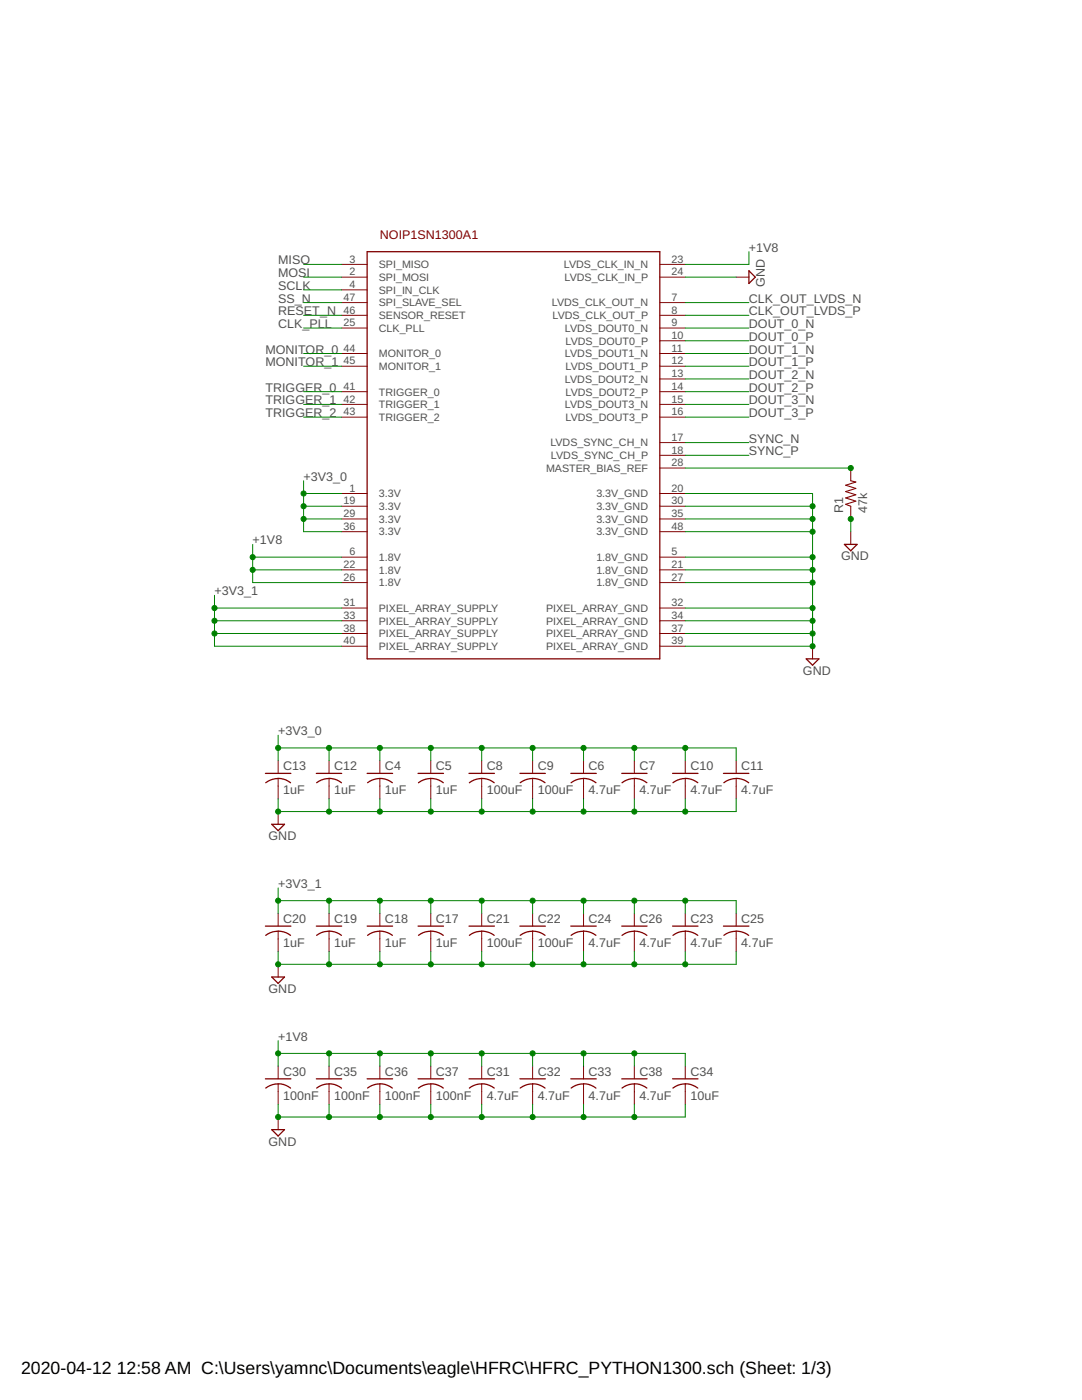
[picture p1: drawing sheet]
<svg xmlns="http://www.w3.org/2000/svg" width="216mm" height="279mm" viewBox="0 0 216 279" stroke-linecap="round" stroke-linejoin="round" font-family="sans-serif">
<g fill="none" stroke="#800000" stroke-width=".25">
<path d="M73.3 50.2h58.4v81.3h-58.4zM149.4 54l1.3 1.3-1.3 1.3zM168.5 108.6h2.5l-1.2 1.3zM160.9 131.5h2.5l-1.3 1.3zM53 154.3h5M53 156.2a4 4 0 0 1 5 0M63.1 154.3h5.1M63.2 156.2a4 4 0 0 1 4.9 0M73.3 154.3h5M73.3 156.2a4 4 0 0 1 5 0M83.4 154.3h5.1M83.5 156.2a4 4 0 0 1 5 0"/>
<path d="M93.6 154.3h5.1M93.7 156.2a4 4 0 0 1 4.9 0M103.7 154.3h5.1M103.8 156.2a4 4 0 0 1 5 0M113.9 154.3h5.1M114 156.2a4 4 0 0 1 4.9 0M124.1 154.3h5M124.1 156.2a4 4 0 0 1 5 0M134.2 154.3h5.1M134.3 156.2a4 4 0 0 1 4.9 0M144.4 154.3h5M144.4 156.2a4 4 0 0 1 5 0"/>
<path d="M54.2 164.5h2.6l-1.3 1.3zM53 184.8h5M53 186.7a4 4 0 0 1 5 0M54.2 195h2.6l-1.3 1.3zM63.1 184.8h5.1M63.2 186.7a4 4 0 0 1 4.9 0M73.3 184.8h5M73.3 186.7a4 4 0 0 1 5 0M83.4 184.8h5.1M83.5 186.7a4 4 0 0 1 5 0M93.6 184.8h5.1M93.7 186.7a4 4 0 0 1 4.9 0"/>
<path d="M103.7 184.8h5.1M103.8 186.7a4 4 0 0 1 5 0M113.9 184.8h5.1M114 186.7a4 4 0 0 1 4.9 0M124.1 184.8h5M124.1 186.7a4 4 0 0 1 5 0M134.2 184.8h5.1M134.3 186.7a4 4 0 0 1 4.9 0M144.4 184.8h5M144.4 186.7a4 4 0 0 1 5 0M53 215.3h5M53 217.1a4 4 0 0 1 5 0"/>
<path d="M63.1 215.3h5.1M63.2 217.1a4 4 0 0 1 4.9 0M73.3 215.3h5M73.3 217.1a4 4 0 0 1 5 0M83.4 215.3h5.1M83.5 217.1a4 4 0 0 1 5 0M93.6 215.3h5.1M93.7 217.1a4 4 0 0 1 4.9 0M103.7 215.3h5.1M103.8 217.1a4 4 0 0 1 5 0M113.9 215.3h5.1M114 217.1a4 4 0 0 1 4.9 0"/>
<path d="M124.1 215.3h5M124.1 217.1a4 4 0 0 1 5 0M134.2 215.3h5.1M134.3 217.1a4 4 0 0 1 4.9 0M54.2 225.4h2.6l-1.3 1.3z"/>
</g>
<g fill="none" stroke="#800000" stroke-width=".2">
<path d="M68.2 52.8h5.1M68.2 55.3h5.1M68.2 57.8h5.1M131.7 52.8h5M131.7 55.3h5M146.9 55.3h2.5M68.2 60.4h5.1M68.2 62.9h5.1M68.2 65.5h5.1M68.2 70.5h5.1M68.2 73.1h5.1M68.2 78.2h5.1"/>
<path d="M131.7 60.4h5M131.7 62.9h5M131.7 65.5h5M131.7 70.5h5M131.7 73.1h5M131.7 78.2h5M131.7 68h5M131.7 75.6h5M68.2 80.7h5.1M68.2 83.2h5.1M68.2 98.5h5.1M131.7 80.7h5"/>
<path d="M131.7 83.2h5M131.7 88.3h5M131.7 90.9h5M131.7 93.4h5M131.7 98.5h5M169.8 93.4v2.5M68.2 101h5.1M68.2 103.6h5.1M68.2 106.1h5.1M68.2 111.2h5.1M68.2 113.7h5.1M68.2 116.3h5.1"/>
<path d="M131.7 101h5M131.7 103.6h5M131.7 106.1h5M131.7 111.2h5M131.7 113.7h5M131.7 116.3h5M169.8 101v2.6M169.8 106.1v2.5M68.2 121.3h5.1M68.2 123.9h5.1M68.2 126.4h5.1M68.2 129h5.1"/>
<path d="M131.7 121.3h5M131.7 123.9h5M131.7 126.4h5M131.7 129h5M162.1 129v2.5M55.5 151.8v2.5M55.5 155.4v4M65.7 151.8v2.5M65.7 155.4v4M75.8 151.8v2.5M75.8 155.4v4M86 151.8v2.5"/>
<path d="M86 155.4v4M96.1 151.8v2.5M96.1 155.4v4M106.3 151.8v2.5M106.3 155.4v4M116.4 151.8v2.5M116.4 155.4v4M126.6 151.8v2.5M126.6 155.4v4M136.7 151.8v2.5M136.7 155.4v4M146.9 151.8v2.5"/>
<path d="M146.9 155.4v4M55.5 162v2.5M55.5 182.3v2.5M55.5 185.8v4.1M55.5 192.4v2.6M65.7 182.3v2.5M65.7 185.8v4.1M75.8 182.3v2.5M75.8 185.8v4.1M86 182.3v2.5M86 185.8v4.1M96.1 182.3v2.5"/>
<path d="M96.1 185.8v4.1M106.3 182.3v2.5M106.3 185.8v4.1M116.4 182.3v2.5M116.4 185.8v4.1M126.6 182.3v2.5M126.6 185.8v4.1M136.7 182.3v2.5M136.7 185.8v4.1M146.9 182.3v2.5M146.9 185.8v4.1M55.5 212.8v2.5"/>
<path d="M55.5 216.3v4.1M65.7 212.8v2.5M65.7 216.3v4.1M75.8 212.8v2.5M75.8 216.3v4.1M86 212.8v2.5M86 216.3v4.1M96.1 212.8v2.5M96.1 216.3v4.1M106.3 212.8v2.5M106.3 216.3v4.1M116.4 212.8v2.5"/>
<path d="M116.4 216.3v4.1M126.6 212.8v2.5M126.6 216.3v4.1M136.7 212.8v2.5M136.7 216.3v4.1M55.5 222.9v2.5"/>
</g>
<path d="M169.8 95.9l1 .3-2.1 .6 2.1 .7-2.1 .6 2.1 .6-2.1 .7 2.1 .6-2.1 .6 1.1 .4" fill="none" stroke="#800000" stroke-width=".21"/>
<g fill="none" stroke="#008000" stroke-width=".2">
<path d="M60.6 55.3h7.6M60.6 52.8h7.6M60.6 57.8h7.6M136.7 55.3h10.2M149.4 50.2v2.6h-12.7M60.6 60.4h7.6M60.6 62.9h7.6M60.6 65.5h7.6M60.6 70.5h7.6M60.6 73.1h7.6M60.6 78.2h7.6M136.7 60.4h12.7"/>
<path d="M136.7 62.9h12.7M136.7 65.5h12.7M136.7 68h12.7M136.7 70.5h12.7M136.7 73.1h12.7M136.7 75.6h12.7M136.7 78.2h12.7M60.6 95.9v10.2h7.6M60.6 98.5h7.6M60.6 80.7h7.6M60.6 83.2h7.6M136.7 98.5h25.4v30.5h-25.4"/>
<path d="M136.7 80.7h12.7M136.7 83.2h12.7M136.7 88.3h12.7M136.7 93.4h33.1M136.7 90.9h12.7M42.8 118.8v10.2h25.4M50.4 108.6v7.7h17.8M50.4 113.7h17.8M50.4 111.2h17.8M60.6 103.6h7.6M60.6 101h7.6M136.7 116.3h25.4"/>
<path d="M136.7 113.7h25.4M136.7 111.2h25.4M136.7 106.1h25.4M136.7 103.6h25.4M136.7 101h25.4M169.8 103.6v2.5M42.8 121.3h25.4M42.8 123.9h25.4M42.8 126.4h25.4M136.7 121.3h25.4M136.7 123.9h25.4M136.7 126.4h25.4"/>
<path d="M55.5 146.7v5.1M55.5 159.4v2.6h91.4v-2.6M55.5 149.3h91.4v2.5M65.7 149.3v2.5M65.7 159.4v2.6M75.8 149.3v2.5M75.8 159.4v2.6M86 149.3v2.5M86 159.4v2.6M96.1 149.3v2.5M96.1 159.4v2.6M106.3 149.3v2.5"/>
<path d="M106.3 159.4v2.6M116.4 149.3v2.5M116.4 159.4v2.6M126.6 149.3v2.5M126.6 159.4v2.6M136.7 149.3v2.5M136.7 159.4v2.6M55.5 177.2v5.1M55.5 179.7h91.4v2.6M65.7 179.7v2.6M75.8 179.7v2.6M86 179.7v2.6"/>
<path d="M96.1 179.7v2.6M106.3 179.7v2.6M116.4 179.7v2.6M126.6 179.7v2.6M136.7 179.7v2.6M55.5 189.9v2.5h91.4v-2.5M65.7 189.9v2.5M75.8 189.9v2.5M86 189.9v2.5M96.1 189.9v2.5M106.3 189.9v2.5M116.4 189.9v2.5"/>
<path d="M126.6 189.9v2.5M136.7 189.9v2.5M55.5 207.7v5.1M55.5 210.2h81.2v2.6M65.7 210.2v2.6M75.8 210.2v2.6M86 210.2v2.6M96.1 210.2v2.6M106.3 210.2v2.6M116.4 210.2v2.6M126.6 210.2v2.6M55.5 220.4v2.5h81.2v-2.5"/>
<path d="M65.7 220.4v2.5M75.8 220.4v2.5M86 220.4v2.5M96.1 220.4v2.5M106.3 220.4v2.5M116.4 220.4v2.5M126.6 220.4v2.5"/>
</g>
<g fill="#008000" stroke="#008000" stroke-width=".2">
<circle cx="162.1" cy="123.9" r=".51"/>
<circle cx="162.1" cy="126.4" r=".51"/>
<circle cx="162.1" cy="129" r=".51"/>
<circle cx="162.1" cy="121.3" r=".51"/>
<circle cx="162.1" cy="116.3" r=".51"/>
<circle cx="162.1" cy="113.7" r=".51"/>
<circle cx="162.1" cy="106.1" r=".51"/>
<circle cx="162.1" cy="103.6" r=".51"/>
<circle cx="162.1" cy="101" r=".51"/>
<circle cx="162.1" cy="111.2" r=".51"/>
<circle cx="169.8" cy="103.6" r=".51"/>
<circle cx="55.5" cy="162" r=".51"/>
<circle cx="136.7" cy="162" r=".51"/>
<circle cx="126.6" cy="162" r=".51"/>
<circle cx="116.4" cy="162" r=".51"/>
<circle cx="86" cy="162" r=".51"/>
<circle cx="75.8" cy="162" r=".51"/>
<circle cx="65.7" cy="162" r=".51"/>
<circle cx="96.1" cy="162" r=".51"/>
<circle cx="106.3" cy="162" r=".51"/>
<circle cx="55.5" cy="192.4" r=".51"/>
<circle cx="136.7" cy="192.4" r=".51"/>
<circle cx="126.6" cy="192.4" r=".51"/>
<circle cx="116.4" cy="192.4" r=".51"/>
<circle cx="86" cy="192.4" r=".51"/>
<circle cx="75.8" cy="192.4" r=".51"/>
<circle cx="65.7" cy="192.4" r=".51"/>
<circle cx="96.1" cy="192.4" r=".51"/>
<circle cx="106.3" cy="192.4" r=".51"/>
<circle cx="55.5" cy="222.9" r=".51"/>
<circle cx="126.6" cy="222.9" r=".51"/>
<circle cx="116.4" cy="222.9" r=".51"/>
<circle cx="106.3" cy="222.9" r=".51"/>
<circle cx="96.1" cy="222.9" r=".51"/>
<circle cx="86" cy="222.9" r=".51"/>
<circle cx="75.8" cy="222.9" r=".51"/>
<circle cx="65.7" cy="222.9" r=".51"/>
<circle cx="169.8" cy="93.4" r=".51"/>
<circle cx="50.4" cy="113.7" r=".51"/>
<circle cx="50.4" cy="111.2" r=".51"/>
<circle cx="55.5" cy="210.2" r=".51"/>
<circle cx="126.6" cy="210.2" r=".51"/>
<circle cx="116.4" cy="210.2" r=".51"/>
<circle cx="106.3" cy="210.2" r=".51"/>
<circle cx="96.1" cy="210.2" r=".51"/>
<circle cx="86" cy="210.2" r=".51"/>
<circle cx="65.7" cy="210.2" r=".51"/>
<circle cx="75.8" cy="210.2" r=".51"/>
<circle cx="42.8" cy="123.9" r=".51"/>
<circle cx="42.8" cy="126.4" r=".51"/>
<circle cx="42.8" cy="121.3" r=".51"/>
<circle cx="55.5" cy="179.7" r=".51"/>
<circle cx="136.7" cy="179.7" r=".51"/>
<circle cx="126.6" cy="179.7" r=".51"/>
<circle cx="116.4" cy="179.7" r=".51"/>
<circle cx="86" cy="179.7" r=".51"/>
<circle cx="65.7" cy="179.7" r=".51"/>
<circle cx="75.8" cy="179.7" r=".51"/>
<circle cx="106.3" cy="179.7" r=".51"/>
<circle cx="96.1" cy="179.7" r=".51"/>
<circle cx="60.6" cy="98.5" r=".51"/>
<circle cx="60.6" cy="101" r=".51"/>
<circle cx="60.6" cy="103.6" r=".51"/>
<circle cx="55.5" cy="149.3" r=".51"/>
<circle cx="136.7" cy="149.3" r=".51"/>
<circle cx="126.6" cy="149.3" r=".51"/>
<circle cx="116.4" cy="149.3" r=".51"/>
<circle cx="86" cy="149.3" r=".51"/>
<circle cx="65.7" cy="149.3" r=".51"/>
<circle cx="75.8" cy="149.3" r=".51"/>
<circle cx="96.1" cy="149.3" r=".51"/>
<circle cx="106.3" cy="149.3" r=".51"/>
</g>
<g font-size="3.5">
<text x="4.2" y="274.2">2020-04-12</text>
<text x="23.3" y="274.2">12:58 AM C:\Users\yamnc\Documents\eagle\HFRC\HFRC_PYTHON1300.sch (Sheet: 1/3)</text>
</g>
<text font-size="2.5" fill="#800000" x="75.8" y="47.7">NOIP1SN1300A1</text>
<g font-size="2.5" fill="#505050">
<text x="55.5" y="52.8">MISO</text>
<text x="149.4" y="50.2">+1V8</text>
<text x="55.5" y="57.9">SCLK</text>
<text x="55.5" y="55.3">MOSI</text>
<text x="152.6" y="57.2" transform="rotate(-90 152.6 57.2)">GND</text>
<text x="55.5" y="65.5">CLK_PLL</text>
<text x="55.5" y="62.9">RESET_N</text>
<text x="55.5" y="60.4">SS_N</text>
<text x="149.4" y="60.4">CLK_OUT_LVDS_N</text>
<text x="149.4" y="62.9">CLK_OUT_LVDS_P</text>
<text x="149.4" y="65.5">DOUT_0_N</text>
<text x="53" y="70.6">MONITOR_0</text>
<text x="149.4" y="68">DOUT_0_P</text>
<text x="149.4" y="70.6">DOUT_1_N</text>
<text x="53" y="73.1">MONITOR_1</text>
<text x="149.4" y="73.1">DOUT_1_P</text>
<text x="149.4" y="75.6">DOUT_2_N</text>
<text x="53" y="83.2">TRIGGER_2</text>
<text x="53" y="80.7">TRIGGER_1</text>
<text x="53" y="78.2">TRIGGER_0</text>
<text x="149.4" y="78.2">DOUT_2_P</text>
<text x="149.4" y="80.7">DOUT_3_N</text>
<text x="149.4" y="83.2">DOUT_3_P</text>
<text x="149.4" y="88.3">SYNC_N</text>
<text x="60.6" y="95.9">+3V3_0</text>
<text x="149.4" y="90.9">SYNC_P</text>
<text x="168.3" y="102.3" transform="rotate(-90 168.3 102.3)">R1</text>
<text x="173.1" y="102.3" transform="rotate(-90 173.1 102.3)">47k</text>
<text x="50.4" y="108.6">+1V8</text>
<text x="167.8" y="111.8">GND</text>
<text x="42.8" y="118.8">+3V3_1</text>
<text x="160.2" y="134.7">GND</text>
<text x="55.5" y="146.7">+3V3_0</text>
<text x="56.5" y="153.7">C13</text>
<text x="66.7" y="153.7">C12</text>
<text x="76.8" y="153.7">C4</text>
<text x="87" y="153.7">C5</text>
<text x="97.1" y="153.7">C8</text>
<text x="107.3" y="153.7">C9</text>
<text x="117.4" y="153.7">C6</text>
<text x="127.6" y="153.7">C7</text>
<text x="137.8" y="153.7">C10</text>
<text x="147.9" y="153.7">C11</text>
<text x="56.5" y="158.5">1uF</text>
<text x="66.7" y="158.5">1uF</text>
<text x="76.8" y="158.5">1uF</text>
<text x="87" y="158.5">1uF</text>
<text x="97.1" y="158.5">100uF</text>
<text x="107.3" y="158.5">100uF</text>
<text x="117.4" y="158.5">4.7uF</text>
<text x="127.6" y="158.5">4.7uF</text>
<text x="137.8" y="158.5">4.7uF</text>
<text x="147.9" y="158.5">4.7uF</text>
<text x="53.6" y="167.7">GND</text>
<text x="55.5" y="177.2">+3V3_1</text>
<text x="56.5" y="184.2">C20</text>
<text x="66.7" y="184.2">C19</text>
<text x="76.8" y="184.2">C18</text>
<text x="87" y="184.2">C17</text>
<text x="97.1" y="184.2">C21</text>
<text x="107.3" y="184.2">C22</text>
<text x="117.4" y="184.2">C24</text>
<text x="127.6" y="184.2">C26</text>
<text x="137.8" y="184.2">C23</text>
<text x="147.9" y="184.2">C25</text>
<text x="56.5" y="189">1uF</text>
<text x="66.7" y="189">1uF</text>
<text x="76.8" y="189">1uF</text>
<text x="87" y="189">1uF</text>
<text x="97.1" y="189">100uF</text>
<text x="107.3" y="189">100uF</text>
<text x="117.4" y="189">4.7uF</text>
<text x="127.6" y="189">4.7uF</text>
<text x="137.8" y="189">4.7uF</text>
<text x="147.9" y="189">4.7uF</text>
<text x="53.6" y="198.2">GND</text>
<text x="55.5" y="207.7">+1V8</text>
<text x="56.5" y="214.7">C30</text>
<text x="66.7" y="214.7">C35</text>
<text x="76.8" y="214.7">C36</text>
<text x="87" y="214.7">C37</text>
<text x="97.1" y="214.7">C31</text>
<text x="107.3" y="214.7">C32</text>
<text x="117.4" y="214.7">C33</text>
<text x="127.6" y="214.7">C38</text>
<text x="137.8" y="214.7">C34</text>
<text x="56.5" y="219.5">100nF</text>
<text x="66.7" y="219.5">100nF</text>
<text x="76.8" y="219.5">100nF</text>
<text x="87" y="219.5">100nF</text>
<text x="97.1" y="219.5">4.7uF</text>
<text x="107.3" y="219.5">4.7uF</text>
<text x="117.4" y="219.5">4.7uF</text>
<text x="127.6" y="219.5">4.7uF</text>
<text x="137.8" y="219.5">10uF</text>
<text x="53.6" y="228.6">GND</text>
</g>
<g font-size="2.1" fill="#505050">
<text x="69.7" y="52.4">3</text>
<text x="75.6" y="53.5">SPI_MISO</text>
<text x="112.5" y="53.5">LVDS_CLK_IN_N</text>
<text x="134" y="52.4">23</text>
<text x="69.7" y="55">2</text>
<text x="69.7" y="57.5">4</text>
<text x="75.6" y="56.1">SPI_MOSI</text>
<text x="75.6" y="58.6">SPI_IN_CLK</text>
<text x="112.6" y="56.1">LVDS_CLK_IN_P</text>
<text x="134" y="55">24</text>
<text x="68.6" y="60">47</text>
<text x="68.6" y="62.6">46</text>
<text x="68.6" y="65.1">25</text>
<text x="75.6" y="61.2">SPI_SLAVE_SEL</text>
<text x="75.6" y="63.7">SENSOR_RESET</text>
<text x="110.1" y="61.2">LVDS_CLK_OUT_N</text>
<text x="110.3" y="63.7">LVDS_CLK_OUT_P</text>
<text x="134" y="60">7</text>
<text x="134" y="62.6">8</text>
<text x="134" y="65.1">9</text>
<text x="68.6" y="70.2">44</text>
<text x="75.6" y="66.2">CLK_PLL</text>
<text x="75.6" y="71.3">MONITOR_0</text>
<text x="112.7" y="66.2">LVDS_DOUT0_N</text>
<text x="112.7" y="71.3">LVDS_DOUT1_N</text>
<text x="112.9" y="68.8">LVDS_DOUT0_P</text>
<text x="134" y="67.7">10</text>
<text x="134" y="70.2">11</text>
<text x="68.6" y="72.7">45</text>
<text x="68.6" y="77.8">41</text>
<text x="75.6" y="73.9">MONITOR_1</text>
<text x="112.7" y="76.4">LVDS_DOUT2_N</text>
<text x="112.9" y="73.9">LVDS_DOUT1_P</text>
<text x="134" y="72.7">12</text>
<text x="134" y="75.3">13</text>
<text x="134" y="77.8">14</text>
<text x="68.6" y="80.4">42</text>
<text x="68.6" y="82.9">43</text>
<text x="75.6" y="78.9">TRIGGER_0</text>
<text x="75.6" y="81.5">TRIGGER_1</text>
<text x="112.7" y="81.5">LVDS_DOUT3_N</text>
<text x="112.9" y="78.9">LVDS_DOUT2_P</text>
<text x="134" y="80.4">15</text>
<text x="134" y="82.9">16</text>
<text x="75.6" y="84">TRIGGER_2</text>
<text x="109.8" y="89.1">LVDS_SYNC_CH_N</text>
<text x="112.9" y="84">LVDS_DOUT3_P</text>
<text x="134" y="88">17</text>
<text x="109" y="94.2">MASTER_BIAS_REF</text>
<text x="109.9" y="91.6">LVDS_SYNC_CH_P</text>
<text x="134" y="90.5">18</text>
<text x="134" y="93.1">28</text>
<text x="68.6" y="100.7">19</text>
<text x="69.7" y="98.1">1</text>
<text x="75.6" y="99.2">3.3V</text>
<text x="75.6" y="101.8">3.3V</text>
<text x="119" y="99.2">3.3V_GND</text>
<text x="119" y="101.8">3.3V_GND</text>
<text x="134" y="98.1">20</text>
<text x="134" y="100.7">30</text>
<text x="68.6" y="103.2">29</text>
<text x="68.6" y="105.7">36</text>
<text x="75.6" y="104.3">3.3V</text>
<text x="75.6" y="106.9">3.3V</text>
<text x="119" y="104.3">3.3V_GND</text>
<text x="119" y="106.9">3.3V_GND</text>
<text x="134" y="103.2">35</text>
<text x="134" y="105.7">48</text>
<text x="68.6" y="113.4">22</text>
<text x="69.7" y="110.8">6</text>
<text x="75.6" y="111.9">1.8V</text>
<text x="119" y="111.9">1.8V_GND</text>
<text x="134" y="110.8">5</text>
<text x="134" y="113.4">21</text>
<text x="68.6" y="115.9">26</text>
<text x="75.6" y="114.5">1.8V</text>
<text x="75.6" y="117">1.8V</text>
<text x="119" y="114.5">1.8V_GND</text>
<text x="119" y="117">1.8V_GND</text>
<text x="134" y="115.9">27</text>
<text x="68.6" y="121">31</text>
<text x="68.6" y="123.5">33</text>
<text x="75.6" y="122.1">PIXEL_ARRAY_SUPPLY</text>
<text x="75.6" y="124.6">PIXEL_ARRAY_SUPPLY</text>
<text x="109" y="122.1">PIXEL_ARRAY_GND</text>
<text x="109" y="124.6">PIXEL_ARRAY_GND</text>
<text x="134" y="121">32</text>
<text x="134" y="123.5">34</text>
<text x="68.6" y="126.1">38</text>
<text x="68.6" y="128.6">40</text>
<text x="75.6" y="127.2">PIXEL_ARRAY_SUPPLY</text>
<text x="75.6" y="129.7">PIXEL_ARRAY_SUPPLY</text>
<text x="109" y="127.2">PIXEL_ARRAY_GND</text>
<text x="109" y="129.7">PIXEL_ARRAY_GND</text>
<text x="134" y="126.1">37</text>
<text x="134" y="128.6">39</text>
</g>
</svg>
